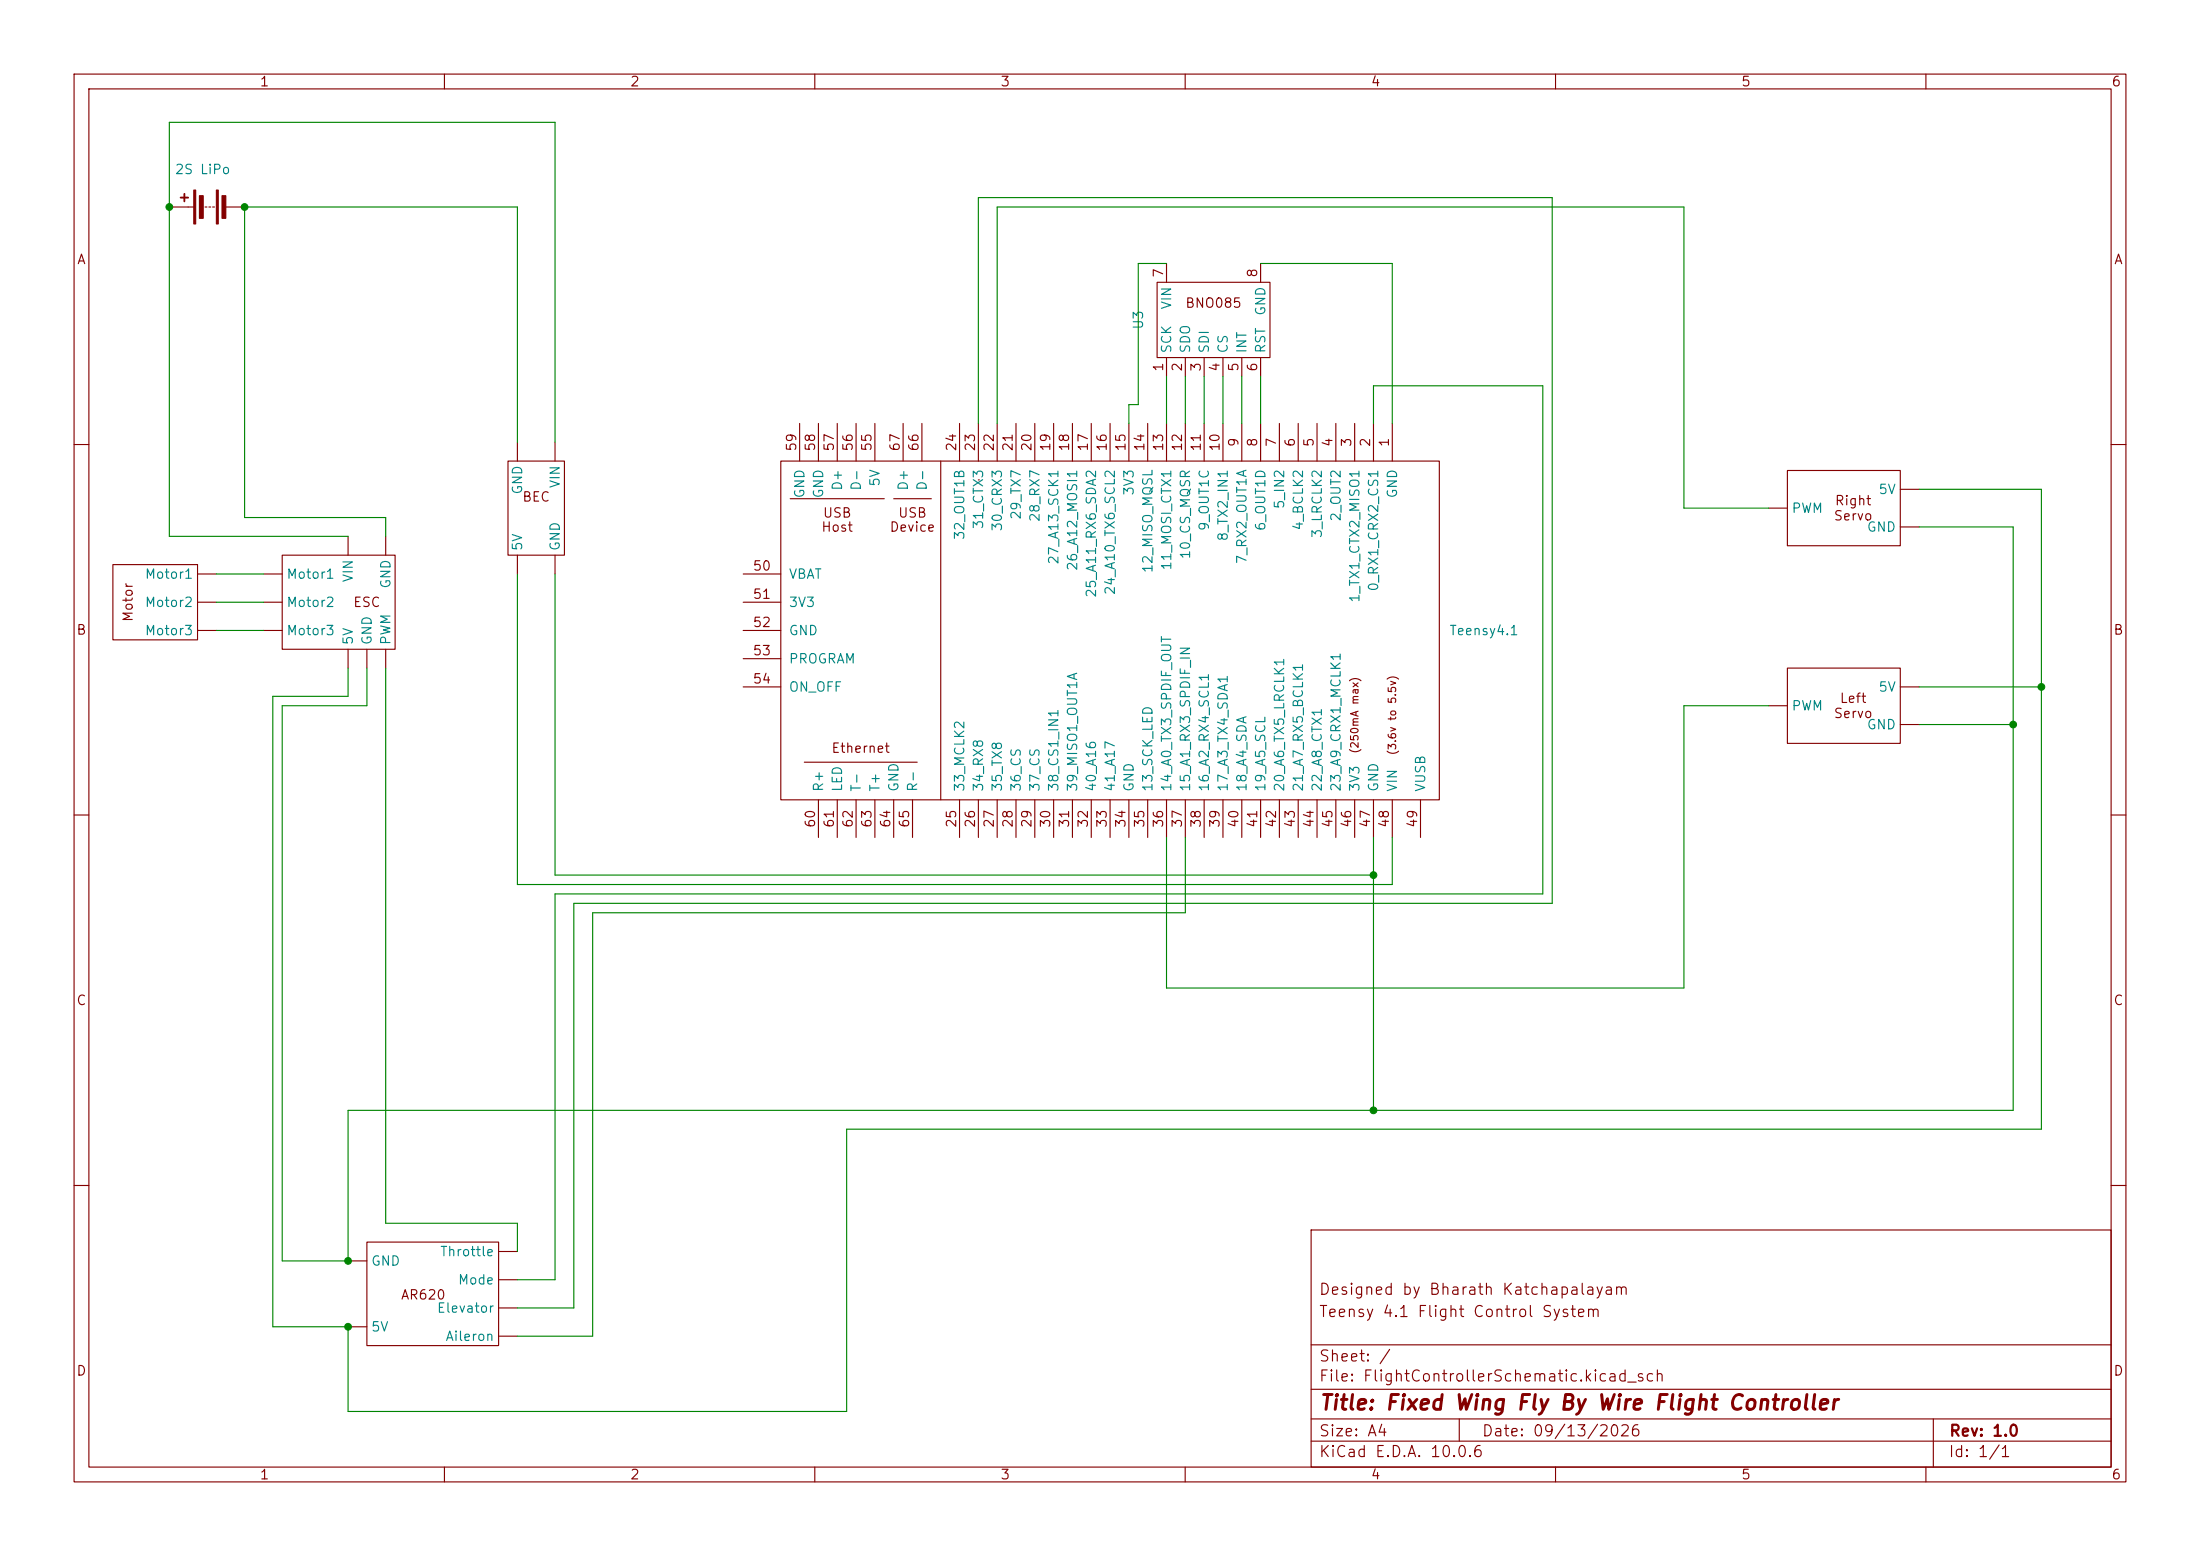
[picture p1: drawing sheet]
<svg xmlns="http://www.w3.org/2000/svg" width="297mm" height="210mm" viewBox="0 0 297 210" stroke-linecap="round" stroke-linejoin="round" font-family="sans-serif">
<g fill="none" stroke="#840000" stroke-width=".15">
<path d="M10 10h277v190h-277zM12 12h273v186h-273zM60 10v2M110 10v2M160 10v2M210 10v2M260 10v2M22.9 27.9h3.3M27.7 27.9h.2M28.2 27.9h.2M28.7 27.9h.3M30.5 27.9h2.5"/>
<path d="M156.2 38.1h15.2v10.2h-15.2zM157.5 35.6v2.5M170.2 35.6v2.5M69.8 59.7v2.5M74.9 59.7v2.5M107.9 57.2v5M110.5 57.2v5M113 57.2v5M115.6 57.2v5M118.1 57.2v5M121.9 57.2v5M124.5 57.2v5"/>
<path d="M129.5 57.2v5M132.1 57.2v5M134.6 57.2v5M137.2 57.2v5M139.7 57.2v5M142.2 57.2v5M144.8 57.2v5M147.3 57.2v5M149.9 57.2v5M152.4 57.2v5M154.9 57.2v5M157.5 48.3v2.5"/>
<path d="M157.5 57.2v5M160 48.3v2.5M160 57.2v5M162.6 48.3v2.5M162.6 57.2v5M165.1 48.3v2.5M165.1 57.2v5M167.6 48.3v2.5M167.6 57.2v5M170.2 48.3v2.5M170.2 57.2v5M172.7 57.2v5"/>
<path d="M175.3 57.2v5M177.8 57.2v5M180.3 57.2v5M182.9 57.2v5M185.4 57.2v5M188 57.2v5M10 60h2M15.2 76.2h11.5v10.2h-11.5zM26.7 77.5h2.5M35.6 77.5h2.5M38.1 74.9h15.2v12.7h-15.2zM47 72.4v2.5"/>
<path d="M52.1 72.4v2.5M68.6 62.2h7.6v12.7h-7.6zM69.8 74.9v2.6M74.9 74.9v2.6M100.3 77.5h5.1M105.4 62.2h88.9v45.8h-88.9zM106.7 67.3h12.7M120.6 67.3h5.1M127 62.2v45.8M132.1 64.8h.1M238.8 68.6h2.5M241.3 63.5h15.2v10.2h-15.2z"/>
<path d="M256.5 66h2.6M256.5 71.1h2.6M285 60h2M26.7 81.3h2.5M26.7 85.1h2.5M35.6 81.3h2.5M35.6 85.1h2.5M47 87.6v2.6M49.5 87.6v2.6M52.1 87.6v2.6M100.3 81.3h5.1M100.3 85.1h5.1"/>
<path d="M100.3 88.9h5.1M100.3 92.7h5.1M238.8 95.3h2.5M241.3 90.2h15.2v10.1h-15.2zM256.5 92.7h2.6M256.5 97.8h2.6M10 110h2M108.6 102.9h15.2M110.5 108v5M113 108v5M115.6 108v5M118.1 108v5"/>
<path d="M120.6 108v5M123.2 108v5M129.5 108v5M132.1 108v5M134.6 108v5M137.2 108v5M139.7 108v5M142.2 108v5M144.8 108v5M147.3 108v5M149.9 108v5M152.4 108v5"/>
<path d="M154.9 108v5M157.5 108v5M160 108v5M162.6 108v5M165.1 108v5M167.6 108v5M170.2 108v5M172.7 108v5M175.3 108v5M177.8 108v5M180.3 108v5M182.9 108v5"/>
<path d="M185.4 108v5M188 108v5M191.8 108v5M285 110h2M10 160h2M47 170.2h2.5M47 179.1h2.5M49.5 167.6h17.8v14h-17.8zM67.3 168.9h2.5M67.3 172.7h2.5M67.3 176.5h2.5M177 166h108v32h-108z"/>
<path d="M285 160h2M60 198v2M67.3 180.3h2.5M110 198v2M160 198v2M177 194.5h108M177 191.5h108M177 187.5h108M177 181.5h108M197 191.5v3M210 198v2M260 198v2"/>
<path d="M261 191.5v6.5"/>
</g>
<g fill="#840000" stroke="#840000" stroke-width=".15">
<path d="M26.2 25.7h.2v4.5h-.2z"/>
<path d="M29.2 25.7h.3v4.5h-.3z"/>
<path d="M26.9 26.4h.5v3.1h-.5z"/>
<path d="M30 26.4h.5v3.1h-.5z"/>
</g>
<path d="M24.4 26.7h1M24.9 26.2v1" fill="none" stroke="#840000" stroke-width=".25"/>
<g fill="none" stroke="#008400" stroke-width=".15">
<path d="M157.5 35.6h-3.8v19h-1.3v2.6M170.2 35.6h17.8v21.6M69.8 59.7v-31.8h-36.8v42h19.1v2.5M74.9 59.7v-43.2h-52v55.9h24.1M132.1 57.2v-30.5h77.4v95.2h-132v54.6h-7.7M134.6 57.2v-29.3h92.7v40.7h11.5M157.5 50.8v6.4M160 50.8v6.4M162.6 50.8v6.4M165.1 50.8v6.4M167.6 50.8v6.4M170.2 50.8v6.4"/>
<path d="M185.4 57.2v-5.1h22.9v68.6h-133.4v52h-5.1M29.2 77.5h6.4M69.8 77.5v41.9h118.2v-6.4M74.9 77.5v40.6h110.5M259.1 71.1h12.7v78.8h-224.8v20.3h-8.9v-74.9h11.4v-5.1M259.1 66h16.5v86.4h-161.3v38.1h-67.3v-11.4h-10.2v-85.1h10.2v-3.8M29.2 85.1h6.4M29.2 81.3h6.4M52.1 90.2v74.9h17.7v3.8M238.8 95.3h-11.5v38.1h-69.8v-20.4M259.1 97.8h12.7M259.1 92.7h16.5"/>
<path d="M160 113v10.2h-80v57.1h-10.2M185.4 113v36.9"/>
</g>
<g fill="#008400" stroke="#008400" stroke-width=".14">
<circle cx="33" cy="27.9" r=".46"/>
<circle cx="22.9" cy="27.9" r=".46"/>
<circle cx="275.6" cy="92.7" r=".46"/>
<circle cx="271.8" cy="97.8" r=".46"/>
<circle cx="185.4" cy="149.9" r=".46"/>
<circle cx="185.4" cy="118.1" r=".46"/>
<circle cx="47" cy="179.1" r=".46"/>
<circle cx="47" cy="170.2" r=".46"/>
</g>
<text font-size="2" fill="#840000" x="178" y="190.8">Title: Fixed Wing Fly By Wire Flight Controller</text>
<g font-size="1.5" fill="#840000">
<text x="178" y="178.1">Teensy 4.1 Flight Control System</text>
<text x="178" y="175.1">Designed by Bharath Katchapalayam</text>
<text x="178" y="184.1">Sheet: /</text>
<text x="178" y="186.8">File: FlightControllerSchematic.kicad_sch</text>
<text x="178" y="197">KiCad E.D.A. 10.0.6</text>
<text x="178" y="194.2">Size: A4</text>
<text x="200" y="194.2">Date: 09/13/2026</text>
<text x="263" y="197">Id: 1/1</text>
<text x="263" y="194.2">Rev: 1.0</text>
</g>
<g font-size="1.3" fill="#840000">
<text x="35" y="12">1</text>
<text x="85" y="12">2</text>
<text x="135" y="12">3</text>
<text x="185" y="12">4</text>
<text x="235" y="12">5</text>
<text x="285" y="12">6</text>
<text x="10.3" y="36">A</text>
<text x="285.3" y="36">A</text>
<text x="157.3" y="37.6" transform="rotate(-90 157.3 37.6)">7</text>
<text x="159.9" y="41.9">BNO085</text>
<text x="170" y="37.6" transform="rotate(-90 170 37.6)">8</text>
<text x="157.3" y="50.3" transform="rotate(-90 157.3 50.3)">1</text>
<text x="159.9" y="50.3" transform="rotate(-90 159.9 50.3)">2</text>
<text x="162.4" y="50.3" transform="rotate(-90 162.4 50.3)">3</text>
<text x="165" y="50.3" transform="rotate(-90 165 50.3)">4</text>
<text x="167.5" y="50.3" transform="rotate(-90 167.5 50.3)">5</text>
<text x="170" y="50.3" transform="rotate(-90 170 50.3)">6</text>
<text x="107.8" y="61" transform="rotate(-90 107.8 61)">59</text>
<text x="110.4" y="61" transform="rotate(-90 110.4 61)">58</text>
<text x="112.9" y="61" transform="rotate(-90 112.9 61)">57</text>
<text x="115.4" y="61" transform="rotate(-90 115.4 61)">56</text>
<text x="118" y="61" transform="rotate(-90 118 61)">55</text>
<text x="121.8" y="61" transform="rotate(-90 121.8 61)">67</text>
<text x="124.3" y="61" transform="rotate(-90 124.3 61)">66</text>
<text x="129.4" y="61" transform="rotate(-90 129.4 61)">24</text>
<text x="131.9" y="61" transform="rotate(-90 131.9 61)">23</text>
<text x="134.5" y="61" transform="rotate(-90 134.5 61)">22</text>
<text x="137" y="61" transform="rotate(-90 137 61)">21</text>
<text x="139.6" y="61" transform="rotate(-90 139.6 61)">20</text>
<text x="142.1" y="61" transform="rotate(-90 142.1 61)">19</text>
<text x="144.6" y="61" transform="rotate(-90 144.6 61)">18</text>
<text x="147.2" y="61" transform="rotate(-90 147.2 61)">17</text>
<text x="149.7" y="61" transform="rotate(-90 149.7 61)">16</text>
<text x="152.3" y="61" transform="rotate(-90 152.3 61)">15</text>
<text x="154.8" y="61" transform="rotate(-90 154.8 61)">14</text>
<text x="157.3" y="61" transform="rotate(-90 157.3 61)">13</text>
<text x="159.9" y="61" transform="rotate(-90 159.9 61)">12</text>
<text x="162.4" y="61" transform="rotate(-90 162.4 61)">11</text>
<text x="165" y="61" transform="rotate(-90 165 61)">10</text>
<text x="167.5" y="60.4" transform="rotate(-90 167.5 60.4)">9</text>
<text x="170" y="60.4" transform="rotate(-90 170 60.4)">8</text>
<text x="172.6" y="60.4" transform="rotate(-90 172.6 60.4)">7</text>
<text x="175.1" y="60.4" transform="rotate(-90 175.1 60.4)">6</text>
<text x="177.7" y="60.4" transform="rotate(-90 177.7 60.4)">5</text>
<text x="180.2" y="60.4" transform="rotate(-90 180.2 60.4)">4</text>
<text x="182.7" y="60.4" transform="rotate(-90 182.7 60.4)">3</text>
<text x="185.3" y="60.4" transform="rotate(-90 185.3 60.4)">2</text>
<text x="187.8" y="60.4" transform="rotate(-90 187.8 60.4)">1</text>
<text x="70.4" y="68">BEC</text>
<text x="111" y="70.2">USB</text>
<text x="121.2" y="70.2">USB</text>
<text x="247.5" y="70.6">Servo</text>
<text x="247.6" y="68.5">Right</text>
<text x="101.5" y="77.3">50</text>
<text x="110.8" y="72.1">Host</text>
<text x="120" y="72.1">Device</text>
<text x="47.6" y="82.2">ESC</text>
<text x="101.5" y="81.1">51</text>
<text x="10.2" y="86">B</text>
<text x="18.2" y="84" transform="rotate(-90 18.2 84)">Motor</text>
<text x="101.5" y="85">52</text>
<text x="101.5" y="88.8">53</text>
<text x="285.2" y="86">B</text>
<text x="101.5" y="92.6">54</text>
<text x="248.3" y="95.2">Left</text>
<text x="112.1" y="101.9">Ethernet</text>
<text x="247.5" y="97.2">Servo</text>
<text x="110.4" y="111.8" transform="rotate(-90 110.4 111.8)">60</text>
<text x="112.9" y="111.8" transform="rotate(-90 112.9 111.8)">61</text>
<text x="115.4" y="111.8" transform="rotate(-90 115.4 111.8)">62</text>
<text x="118" y="111.8" transform="rotate(-90 118 111.8)">63</text>
<text x="120.5" y="111.8" transform="rotate(-90 120.5 111.8)">64</text>
<text x="123.1" y="111.8" transform="rotate(-90 123.1 111.8)">65</text>
<text x="129.4" y="111.8" transform="rotate(-90 129.4 111.8)">25</text>
<text x="131.9" y="111.8" transform="rotate(-90 131.9 111.8)">26</text>
<text x="134.5" y="111.8" transform="rotate(-90 134.5 111.8)">27</text>
<text x="137" y="111.8" transform="rotate(-90 137 111.8)">28</text>
<text x="139.6" y="111.8" transform="rotate(-90 139.6 111.8)">29</text>
<text x="142.1" y="111.8" transform="rotate(-90 142.1 111.8)">30</text>
<text x="144.6" y="111.8" transform="rotate(-90 144.6 111.8)">31</text>
<text x="147.2" y="111.8" transform="rotate(-90 147.2 111.8)">32</text>
<text x="149.7" y="111.8" transform="rotate(-90 149.7 111.8)">33</text>
<text x="152.3" y="111.8" transform="rotate(-90 152.3 111.8)">34</text>
<text x="154.8" y="111.8" transform="rotate(-90 154.8 111.8)">35</text>
<text x="157.3" y="111.8" transform="rotate(-90 157.3 111.8)">36</text>
<text x="159.9" y="111.8" transform="rotate(-90 159.9 111.8)">37</text>
<text x="162.4" y="111.8" transform="rotate(-90 162.4 111.8)">38</text>
<text x="165" y="111.8" transform="rotate(-90 165 111.8)">39</text>
<text x="167.5" y="111.8" transform="rotate(-90 167.5 111.8)">40</text>
<text x="170" y="111.8" transform="rotate(-90 170 111.8)">41</text>
<text x="172.6" y="111.8" transform="rotate(-90 172.6 111.8)">42</text>
<text x="175.1" y="111.8" transform="rotate(-90 175.1 111.8)">43</text>
<text x="177.7" y="111.8" transform="rotate(-90 177.7 111.8)">44</text>
<text x="180.2" y="111.8" transform="rotate(-90 180.2 111.8)">45</text>
<text x="182.7" y="111.8" transform="rotate(-90 182.7 111.8)">46</text>
<text x="185.3" y="111.8" transform="rotate(-90 185.3 111.8)">47</text>
<text x="187.8" y="111.8" transform="rotate(-90 187.8 111.8)">48</text>
<text x="191.6" y="111.8" transform="rotate(-90 191.6 111.8)">49</text>
<text x="10.2" y="136">C</text>
<text x="285.2" y="136">C</text>
<text x="54" y="175.7">AR620</text>
<text x="10.2" y="186">D</text>
<text x="285.2" y="186">D</text>
<text x="35" y="200">1</text>
<text x="85" y="200">2</text>
<text x="135" y="200">3</text>
<text x="185" y="200">4</text>
<text x="235" y="200">5</text>
<text x="285" y="200">6</text>
</g>
<g font-size="1.3" fill="#008484">
<text x="23.5" y="23.8">2S LiPo</text>
<text x="158.4" y="41.9" transform="rotate(-90 158.4 41.9)">VIN</text>
<text x="154.6" y="44.6" transform="rotate(-90 154.6 44.6)">U3</text>
<text x="158.4" y="47.8" transform="rotate(-90 158.4 47.8)">SCK</text>
<text x="161" y="47.8" transform="rotate(-90 161 47.8)">SDO</text>
<text x="163.5" y="47.8" transform="rotate(-90 163.5 47.8)">SDI</text>
<text x="166.1" y="47.8" transform="rotate(-90 166.1 47.8)">CS</text>
<text x="168.6" y="47.8" transform="rotate(-90 168.6 47.8)">INT</text>
<text x="171.1" y="47.8" transform="rotate(-90 171.1 47.8)">RST</text>
<text x="171.1" y="42.7" transform="rotate(-90 171.1 42.7)">GND</text>
<text x="75.9" y="66" transform="rotate(-90 75.9 66)">VIN</text>
<text x="119.1" y="65.8" transform="rotate(-90 119.1 65.8)">5V</text>
<text x="70.8" y="66.8" transform="rotate(-90 70.8 66.8)">GND</text>
<text x="108.9" y="67.3" transform="rotate(-90 108.9 67.3)">GND</text>
<text x="111.5" y="67.3" transform="rotate(-90 111.5 67.3)">GND</text>
<text x="114" y="66.3" transform="rotate(-90 114 66.3)">D+</text>
<text x="116.5" y="66.3" transform="rotate(-90 116.5 66.3)">D-</text>
<text x="122.9" y="66.3" transform="rotate(-90 122.9 66.3)">D+</text>
<text x="125.4" y="66.3" transform="rotate(-90 125.4 66.3)">D-</text>
<text x="133" y="71.5" transform="rotate(-90 133 71.5)">31_CTX3</text>
<text x="135.6" y="71.8" transform="rotate(-90 135.6 71.8)">30_CRX3</text>
<text x="138.1" y="70.2" transform="rotate(-90 138.1 70.2)">29_TX7</text>
<text x="140.7" y="70.5" transform="rotate(-90 140.7 70.5)">28_RX7</text>
<text x="153.4" y="67" transform="rotate(-90 153.4 67)">3V3</text>
<text x="163.5" y="71.8" transform="rotate(-90 163.5 71.8)">9_OUT1C</text>
<text x="171.1" y="71.8" transform="rotate(-90 171.1 71.8)">6_OUT1D</text>
<text x="173.7" y="68.8" transform="rotate(-90 173.7 68.8)">5_IN2</text>
<text x="176.2" y="71.7" transform="rotate(-90 176.2 71.7)">4_BCLK2</text>
<text x="181.3" y="70.5" transform="rotate(-90 181.3 70.5)">2_OUT2</text>
<text x="188.9" y="67.3" transform="rotate(-90 188.9 67.3)">GND</text>
<text x="241.8" y="69.5">PWM</text>
<text x="253.5" y="67">5V</text>
<text x="70.8" y="74.4" transform="rotate(-90 70.8 74.4)">5V</text>
<text x="75.9" y="74.4" transform="rotate(-90 75.9 74.4)">GND</text>
<text x="130.5" y="73" transform="rotate(-90 130.5 73)">32_OUT1B</text>
<text x="143.2" y="76.3" transform="rotate(-90 143.2 76.3)">27_A13_SCK1</text>
<text x="145.7" y="77.1" transform="rotate(-90 145.7 77.1)">26_A12_MOSI1</text>
<text x="155.9" y="77.4" transform="rotate(-90 155.9 77.4)">12_MISO_MQSL</text>
<text x="158.4" y="77.1" transform="rotate(-90 158.4 77.1)">11_MOSI_CTX1</text>
<text x="161" y="75.6" transform="rotate(-90 161 75.6)">10_CS_MQSR</text>
<text x="166.1" y="73.1" transform="rotate(-90 166.1 73.1)">8_TX2_IN1</text>
<text x="168.6" y="76.2" transform="rotate(-90 168.6 76.2)">7_RX2_OUT1A</text>
<text x="178.8" y="72.7" transform="rotate(-90 178.8 72.7)">3_LRCLK2</text>
<text x="251.9" y="72.1">GND</text>
<text x="19.5" y="78.4">Motor1</text>
<text x="19.5" y="82.2">Motor2</text>
<text x="38.6" y="78.4">Motor1</text>
<text x="38.6" y="82.2">Motor2</text>
<text x="48" y="78.7" transform="rotate(-90 48 78.7)">VIN</text>
<text x="53" y="79.5" transform="rotate(-90 53 79.5)">GND</text>
<text x="106.4" y="78.4">VBAT</text>
<text x="106.4" y="82.2">3V3</text>
<text x="148.3" y="80.8" transform="rotate(-90 148.3 80.8)">25_A11_RX6_SDA2</text>
<text x="150.8" y="80.4" transform="rotate(-90 150.8 80.4)">24_A10_TX6_SCL2</text>
<text x="183.8" y="81.4" transform="rotate(-90 183.8 81.4)">1_TX1_CTX2_MISO1</text>
<text x="186.4" y="79.9" transform="rotate(-90 186.4 79.9)">0_RX1_CRX2_CS1</text>
<text x="19.5" y="86.1">Motor3</text>
<text x="38.6" y="86.1">Motor3</text>
<text x="48" y="87.1" transform="rotate(-90 48 87.1)">5V</text>
<text x="50.5" y="87.1" transform="rotate(-90 50.5 87.1)">GND</text>
<text x="53" y="87.1" transform="rotate(-90 53 87.1)">PWM</text>
<text x="106.4" y="86.1">GND</text>
<text x="106.4" y="89.9">PROGRAM</text>
<text x="195.6" y="86.1">Teensy4.1</text>
<text x="106.4" y="93.7">ON_OFF</text>
<text x="253.5" y="93.7">5V</text>
<text x="241.8" y="96.2">PWM</text>
<text x="251.9" y="98.8">GND</text>
<text x="111.5" y="107" transform="rotate(-90 111.5 107)">R+</text>
<text x="114" y="107" transform="rotate(-90 114 107)">LED</text>
<text x="116.5" y="107" transform="rotate(-90 116.5 107)">T-</text>
<text x="119.1" y="107" transform="rotate(-90 119.1 107)">T+</text>
<text x="121.6" y="107" transform="rotate(-90 121.6 107)">GND</text>
<text x="124.2" y="107" transform="rotate(-90 124.2 107)">R-</text>
<text x="130.5" y="107" transform="rotate(-90 130.5 107)">33_MCLK2</text>
<text x="133" y="107" transform="rotate(-90 133 107)">34_RX8</text>
<text x="135.6" y="107" transform="rotate(-90 135.6 107)">35_TX8</text>
<text x="138.1" y="107" transform="rotate(-90 138.1 107)">36_CS</text>
<text x="140.7" y="107" transform="rotate(-90 140.7 107)">37_CS</text>
<text x="143.2" y="107" transform="rotate(-90 143.2 107)">38_CS1_IN1</text>
<text x="145.7" y="107" transform="rotate(-90 145.7 107)">39_MISO1_OUT1A</text>
<text x="148.3" y="107" transform="rotate(-90 148.3 107)">40_A16</text>
<text x="150.8" y="107" transform="rotate(-90 150.8 107)">41_A17</text>
<text x="153.4" y="107" transform="rotate(-90 153.4 107)">GND</text>
<text x="155.9" y="107" transform="rotate(-90 155.9 107)">13_SCK_LED</text>
<text x="158.4" y="107" transform="rotate(-90 158.4 107)">14_A0_TX3_SPDIF_OUT</text>
<text x="161" y="107" transform="rotate(-90 161 107)">15_A1_RX3_SPDIF_IN</text>
<text x="163.5" y="107" transform="rotate(-90 163.5 107)">16_A2_RX4_SCL1</text>
<text x="166.1" y="107" transform="rotate(-90 166.1 107)">17_A3_TX4_SDA1</text>
<text x="168.6" y="107" transform="rotate(-90 168.6 107)">18_A4_SDA</text>
<text x="171.1" y="107" transform="rotate(-90 171.1 107)">19_A5_SCL</text>
<text x="173.7" y="107" transform="rotate(-90 173.7 107)">20_A6_TX5_LRCLK1</text>
<text x="176.2" y="107" transform="rotate(-90 176.2 107)">21_A7_RX5_BCLK1</text>
<text x="178.8" y="107" transform="rotate(-90 178.8 107)">22_A8_CTX1</text>
<text x="181.3" y="107" transform="rotate(-90 181.3 107)">23_A9_CRX1_MCLK1</text>
<text x="183.8" y="107" transform="rotate(-90 183.8 107)">3V3</text>
<text x="186.4" y="107" transform="rotate(-90 186.4 107)">GND</text>
<text x="188.9" y="107" transform="rotate(-90 188.9 107)">VIN</text>
<text x="192.7" y="107" transform="rotate(-90 192.7 107)">VUSB</text>
<text x="50" y="171.1">GND</text>
<text x="59.3" y="169.9">Throttle</text>
<text x="61.7" y="173.7">Mode</text>
<text x="58.9" y="177.5">Elevator</text>
<text x="50" y="180">5V</text>
<text x="60" y="181.3">Aileron</text>
</g>
<g font-size="1" fill="#840000">
<text x="183.6" y="101.8" transform="rotate(-90 183.6 101.8)">(250mA max)</text>
<text x="188.7" y="102" transform="rotate(-90 188.7 102)">(3.6v to 5.5v)</text>
</g>
</svg>
